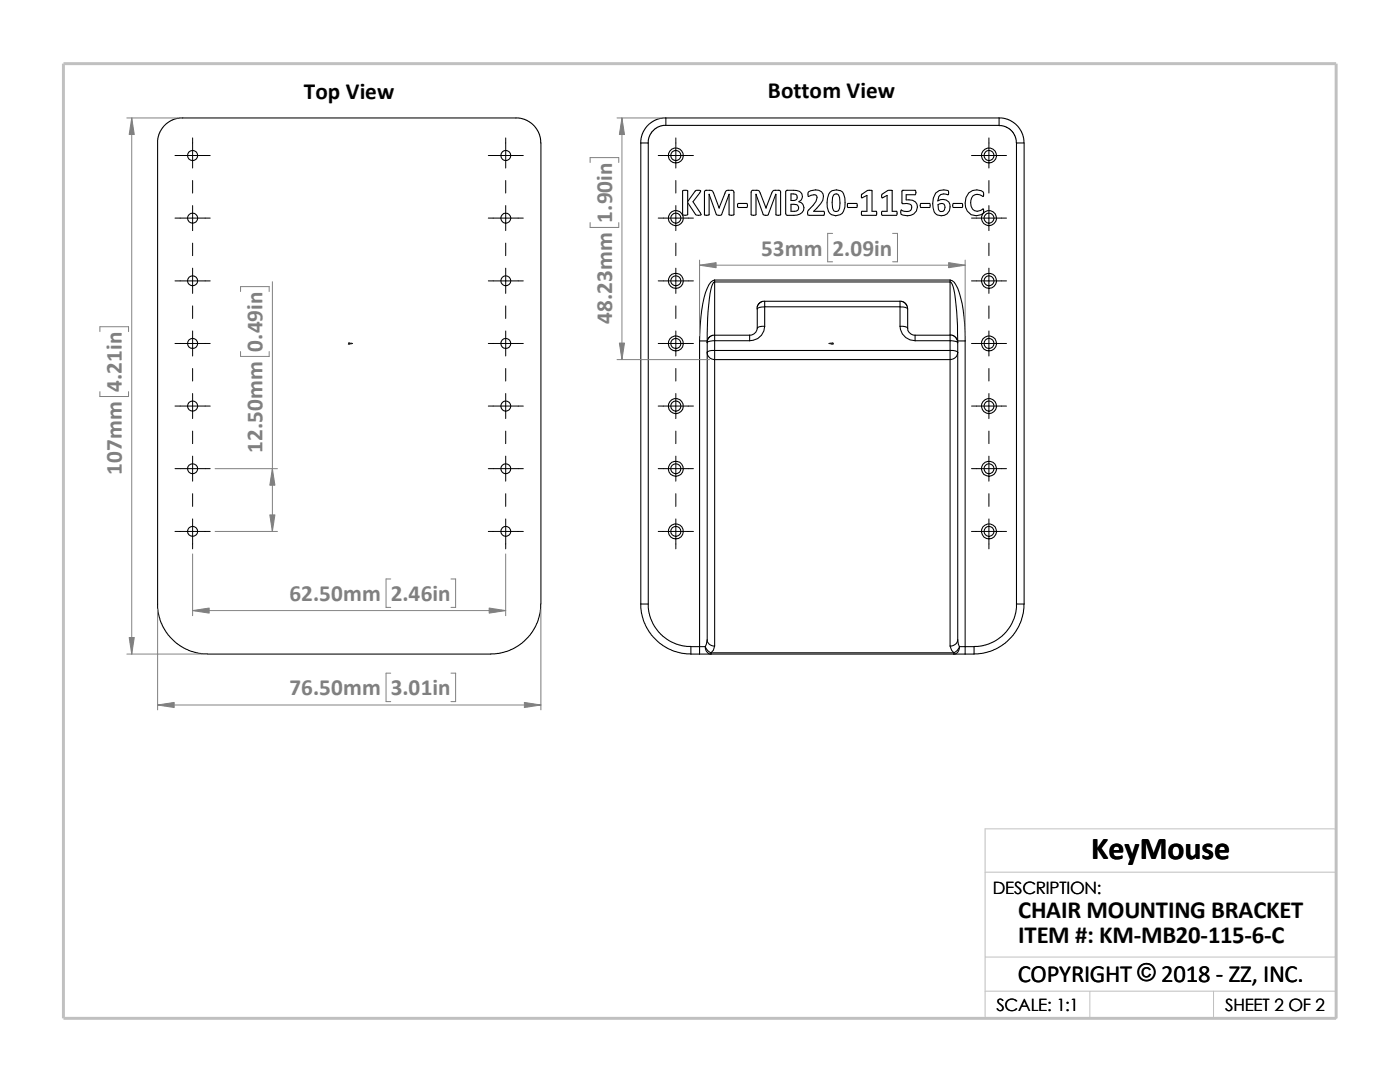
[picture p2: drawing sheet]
<svg xmlns="http://www.w3.org/2000/svg" width="279mm" height="216mm" viewBox="0 0 279 216" stroke-linecap="round" stroke-linejoin="round" font-family="sans-serif">
<path d="M196.6 174h70.1M196.6 191h70.1M196.6 197.8h70.1M217.5 197.8v5.4M242.2 197.8v5.4M26.8 203.2h239.9v-37.8h-70.1v37.8" fill="none" stroke="#c0c0c0" stroke-width=".2"/>
<path d="M12.7 12.7h254v190.5h-254z" fill="none" stroke="#c0c0c0" stroke-width=".59"/>
<g fill="none" stroke="#000" stroke-width=".21">
<path d="M31.5 28.5l.2-1.6 .9-1.7 1.5-1.1 1.7-.6h67.7l1.8 .6 1.4 1.1 1 1.7 .2 1.6v92M31.5 28.5v92.9l.4 2.3 .7 1.5 .9 1.5 1.4 1.4 1.8 1.2 1.6 .7 1.5 .4 1.6 .1M127.9 28.5v92M127.9 28.5h1.5M129.4 28.5v92M132.9 23.5l-.9 .1-1.1 .3-1.1 .7-.7 .6-1 1.7-.2 1.6M132.9 23.5h66.5M132.9 25h-.6l-.9 .3-1.1 .8-.8 1.3-.1 1.1M132.9 23.5v1.5M136.3 38.1a.69 .69 0 0 1 .9 0v2.1l1.5-2.1a.72 .72 0 0 1 1.1 0l-1.5 2.2 1.6 2.5-.5 .2-.5-.1-1.7-2.5v2.4a.85 .85 0 0 1-1 0zM141.5 38.8v4.1h-.9v-4.7l.2-.2 1.4 .1 1.3 3.4M141.5 38.8l1.5 4a.91 .91 0 0 0 1 0l1.5-4"/>
<path d="M141.5 38.8h.1M145.5 38.8v4.1h.9l.1-4.5-.3-.4h-.8a.57 .57 0 0 0-.7 .5l-1.2 3M145.5 38.8h.1M150.9 38.8l1.4 4a.85 .85 0 0 0 1 0l1.6-4v4.1h.9v-4.7l-.2-.2h-.9a.63 .63 0 0 0-.7 .5l-1.1 3M150.9 38.8v4a.78 .78 0 0 1-1 0v-4.4l.3-.4h1.1l.2 .1 1.4 3.4M150.9 38.8h.1M156.9 38h.2a3.3 3.3 0 0 1 2.7 .4 1.13 1.13 0 0 1-.4 1.9 1.35 1.35 0 0 1 1 1.5 1.35 1.35 0 0 1-1.4 1.1l-1.9 .1-.3-.2v-4.5zM157.9 38.7l.9 .1a.67 .67 0 0 1 .3 .8 .67 .67 0 0 1-.7 .4h-.5zM161.4 38.3a2.1 2.1 0 0 1 2.9 .4v.5a4.8 4.8 0 0 1-1.9 3h2a.56 .56 0 0 1 0 .8l-3.2-.1a.98 .98 0 0 1 .2-1l1.5-1.7 .2-.8a.52 .52 0 0 0-.7-.5l-1.1 .3-.1-.7zM165.7 38.4a1.72 1.72 0 0 1 1.8-.5 1.72 1.72 0 0 1 1.1 1.6 3.2 3.2 0 0 1-.9 3.3 1.71 1.71 0 0 1-2.6-1.4 4.2 4.2 0 0 1 .6-3zM166.4 38.9a.66 .66 0 0 1 .9 0 4.3 4.3 0 0 1 0 3.1 .78 .78 0 0 1-.9 0 4.3 4.3 0 0 1 0-3.1zM172 38.8l1.1-.8 .9 .1v4.1h.9l.1 .6-.2 .2-2.8-.1v-.7h1v-3.2l-1 .5z"/>
<path d="M176.1 38.7l1.1-.7h.9v4.2h.8a.56 .56 0 0 1 0 .8h-2.8a.56 .56 0 0 1 0-.8h.9v-3.2l-.9 .5-.2-.4zM180 38h2.6a.67 .67 0 0 1 0 .9h-1.8v1a1.73 1.73 0 0 1 2.3 1.4 2.11 2.11 0 0 1-3.2 1.5l-.2-.5 .2-.4a1.48 1.48 0 0 0 2-.2 .68 .68 0 0 0-.3-1l-1.6-.1zM186.7 38.5a2.28 2.28 0 0 1 2.6-.4v.6l-.1 .2a1.46 1.46 0 0 0-1.8 .3l-.2 .9a1.55 1.55 0 0 1 1.9 0 1.55 1.55 0 0 1 .4 1.9 1.7 1.7 0 0 1-1.9 1 1.7 1.7 0 0 1-1.4-1.5l-.1-.9 .2-1.1zM193.3 38.5a2.08 2.08 0 0 1 3 0l-.1 .7a1.47 1.47 0 0 0-1.7-.3 1.47 1.47 0 0 0-.8 1.6 1.45 1.45 0 0 0 .8 1.5 1.45 1.45 0 0 0 1.7-.3l.1 .7a2.15 2.15 0 0 1-2.5 .4 2.15 2.15 0 0 1-1.2-2.3l.2-1.1zM199.4 23.5v1.5h-66.5M199.4 23.5l.9 .1 1 .3 .8 .4 .9 .8 1 1.5 .3 1v.9M199.4 25.1l1.3 .2 1.1 .7 .7 1 .4 1.5M202.9 28.5v92M202.9 28.5h1.5v92M142.6 55.9v.4M142.6 56.3v10.6M142.6 56.3h47"/>
<path d="M142.6 55.9h47M142.6 55.9a2.18 2.18 0 0 0-1.5 1.6 30.4 30.4 0 0 0-1.5 10.5M142.6 56.3a1.91 1.91 0 0 0-.7 1.5 52.3 52.3 0 0 0-.8 10.2M143.5 41.5h.1M147.3 40.6h1.7a.56 .56 0 0 1 0 .8h-1.7l-.1-.1zM152.9 41.5h.1M157.9 40.8l1.1 .1a.71 .71 0 0 1 .3 .8 .71 .71 0 0 1-.7 .5h-.7zM169.2 40.6h1.7a.56 .56 0 0 1 0 .8h-1.7zM183.8 40.6h1.7a.56 .56 0 0 1 0 .8h-1.6a.56 .56 0 0 1-.1-.8zM187.2 40.9a.82 .82 0 0 1 1.4 .2l-.1 .8a.63 .63 0 0 1-.7 .3 .63 .63 0 0 1-.5-.5zM189.6 56.3a1.91 1.91 0 0 1 .8 1.5 56.4 56.4 0 0 1 .7 10.2M189.6 55.9a2.13 2.13 0 0 1 1.5 1.6 29.2 29.2 0 0 1 1.5 10.5"/>
<path d="M189.6 55.9v.4M189.6 56.3v10.6M190.2 40.6h1.7a.56 .56 0 0 1 0 .8h-1.6a.56 .56 0 0 1-.1-.8zM139.6 68v61M139.6 68h1.5M141.1 70.3a1.45 1.45 0 0 0 1.5 1.5M141.1 68v2.3M141.1 70.3v57.4M142.6 66.9l-.7 .1-.4 .4-.3 .5-.1 .5a1.87 1.87 0 0 1 1.5-.4M142.6 66.9v1.1M142.6 69.9a1.51 1.51 0 0 0-1.5 .4M142.6 69.9v1.9"/>
<path d="M142.6 71.8v57.1M142.6 66.9h7M142.6 68v1.9M142.6 71.8h47M142.6 69.9h47M142.6 68h7M149.6 66.9v1.1M151.1 65.5a1.5 1.5 0 0 1-1.5 1.4M152.6 60.1l-.6 .1-.5 .4-.3 .4-.1 .6M152.6 60.1v1.1M152.6 65.1a1.51 1.51 0 0 0-1.5 .4M152.6 61.2a1.63 1.63 0 0 0-1.5 .4v3.9"/>
<path d="M152.6 65.1a2.92 2.92 0 0 1-3 2.9M152.6 60.1h27M152.6 61.2v3.9M152.6 61.2h27M179.6 60.1l.6 .1 .4 .3 .4 .5 .1 .6M179.6 65.1a1.68 1.68 0 0 1 1.5 .4M179.6 61.2a1.83 1.83 0 0 1 1.5 .4M179.6 60.1v1.1M179.6 65.1a2.95 2.95 0 0 0 3 2.9M179.6 61.2v3.9M181.1 65.5a1.42 1.42 0 0 0 1.5 1.4M181.1 61.6v3.9"/>
<path d="M182.6 66.9h7M182.6 68h7M182.6 66.9v1.1M189.6 66.9v1.1M189.6 69.9v1.9M189.6 71.8v57.1M189.6 68v1.9M189.6 66.8l.6 .1 .4 .3 .4 .5 .1 .7a2.12 2.12 0 0 0-1.5-.4M189.6 69.9a1.68 1.68 0 0 1 1.5 .4M191.1 68h1.5M191.1 68v2.3M191.1 70.3a1.52 1.52 0 0 1-1.5 1.5"/>
<path d="M191.1 70.3v57.4M192.6 68v61M107.9 120.5l-.1 1.6-.4 1.6-.6 1.5-1 1.5-1.7 1.7-1.4 .9-1.6 .7-1.6 .4-1.5 .1h-56.6M127.9 120.5h1.5M127.9 120.5l.1 1.8 .6 2 .9 1.8 1.1 1.2 1.7 1.5 1.7 1 2 .5 1.9 .2M129.4 120.5l.1 1.5 .4 1.5 .7 1.5 1.2 1.5 1.6 1.3 1.5 .7 1.5 .4 1.5 .1M137.9 130.5h1.7M139.6 130.5h2.3M139.6 129h-1.7v1.5M139.6 129h1.2M139.6 129v1.5M140.8 129a2.06 2.06 0 0 0 1.1 1.3"/>
<path d="M140.8 129a1.33 1.33 0 0 0 1.1 1.5M141.1 127.7a1.32 1.32 0 0 0 1.5 1.2M141.1 127.7l-.3 1.3M141.9 130.3v.2M141.9 130.5h48.5M141.9 130.3h48.5M142.6 128.9l-.2 .9-.5 .5M189.6 128.9l.3 .9 .5 .5M190.4 130.5h2.2M190.4 130.3v.2M191.1 127.7l.4 1.3M191.1 127.7a1.39 1.39 0 0 1-1.5 1.2"/>
<path d="M191.5 129h1.1M191.5 129a1.85 1.85 0 0 1-1.1 1.3M191.5 129a1.27 1.27 0 0 1-1.1 1.5M192.6 129h1.8M192.6 129v1.5M194.4 129v1.5h-1.8M202.9 120.5l-.1 1.5-.4 1.5-.8 1.5-1.2 1.5-1.6 1.3-1.4 .7-1.6 .4-1.4 .1M202.9 120.5h1.5M204.4 120.5l-.2 1.8-.6 2-1.3 2.4-1.4 1.4-1.8 1.2-1.6 .7-1.5 .4-1.6 .1"/>
<circle cx="38.4" cy="31" r="1.01"/>
<circle cx="101" cy="31" r="1"/>
<circle cx="134.9" cy="31" r="1.49"/>
<circle cx="134.9" cy="31" r="1.01"/>
<circle cx="197.4" cy="31" r="1.5"/>
<circle cx="197.4" cy="31" r="1"/>
<circle cx="38.4" cy="43.5" r="1"/>
<circle cx="38.4" cy="56" r="1"/>
<circle cx="100.9" cy="43.5" r=".99"/>
<circle cx="101" cy="56" r=".99"/>
<circle cx="134.9" cy="56" r="1"/>
<circle cx="134.9" cy="43.5" r="1.5"/>
<circle cx="134.9" cy="56" r="1.5"/>
<circle cx="134.9" cy="43.5" r="1"/>
<circle cx="197.4" cy="56" r=".99"/>
<circle cx="197.4" cy="56" r="1.51"/>
<circle cx="197.4" cy="43.5" r="1.51"/>
<circle cx="197.4" cy="43.5" r=".99"/>
<circle cx="38.4" cy="68.5" r="1"/>
<circle cx="101" cy="68.5" r=".99"/>
<circle cx="134.9" cy="68.5" r="1"/>
<circle cx="134.9" cy="68.5" r="1.5"/>
<circle cx="197.4" cy="68.5" r=".99"/>
<circle cx="197.4" cy="68.5" r="1.51"/>
<circle cx="38.4" cy="93.5" r="1"/>
<circle cx="38.4" cy="81" r="1.01"/>
<circle cx="100.9" cy="93.5" r=".99"/>
<circle cx="101" cy="81" r="1"/>
<circle cx="134.9" cy="81" r="1.01"/>
<circle cx="134.9" cy="81" r="1.5"/>
<circle cx="134.9" cy="93.5" r="1.5"/>
<circle cx="134.9" cy="93.5" r="1"/>
<circle cx="197.4" cy="81" r="1"/>
<circle cx="197.4" cy="81" r="1.51"/>
<circle cx="197.4" cy="93.5" r="1.51"/>
<circle cx="197.4" cy="93.5" r=".99"/>
<circle cx="38.4" cy="106" r="1"/>
<circle cx="101" cy="106" r=".99"/>
<circle cx="134.9" cy="106" r="1"/>
<circle cx="134.9" cy="106" r="1.5"/>
<circle cx="197.4" cy="106" r=".99"/>
<circle cx="197.4" cy="106" r="1.51"/>
</g>
<g fill="#00f" stroke="#00f" stroke-width=".2">
<path d="M70 68.5h.4l-.4 .1z"/>
<path d="M165.4 68.5h.4v.1z"/>
</g>
<path d="M69.6 68.5h.8M69.6 68.4l.2 .3M69.7 68.5h.1M69.7 68.4v.3M69.8 68.4l-.3 .3M165.4 68.5h.9M166 68.4l.3 .3M166.1 68.5h.1M166.1 68.4v.3M166.2 68.4l-.3 .3" fill="none" stroke="#00f" stroke-width=".2"/>
<g fill="none" stroke="#000" stroke-width=".2">
<path d="M34.9 31h7.1M38.4 27.5v6M38.4 36v2.5M97.5 31h6.9M100.9 27.5v6M100.9 36v2.5M131.4 31h7M134.9 27.5v6M134.9 36v2.5M193.9 31h7M197.4 27.5v6M197.4 36v2.5"/>
<path d="M34.9 56h7.1M34.9 43.5h7.1M38.4 41v5M38.4 48.5v2.5M38.4 53.5v5M97.5 56h6.9M97.5 43.5h6.9M100.9 41v5M100.9 48.5v2.5M100.9 53.5v5M131.4 56h7M131.4 43.5h7"/>
<path d="M134.9 41v5M134.9 48.5v2.5M134.9 53.5v5M193.9 56h7M193.9 43.5h7M197.4 41v5M197.4 48.5v2.5M197.4 53.5v5M34.9 68.5h7.1M38.4 61v2.5M38.4 66v5M38.4 73.5v2.5"/>
<path d="M38.4 78.5v5M97.5 68.5h6.9M100.9 61v2.5M100.9 66v5M100.9 73.5v2.5M100.9 78.5v5M131.4 68.5h7M134.9 61v2.5M134.9 66v5M134.9 73.5v2.5M134.9 78.5v5M193.9 68.5h7"/>
<path d="M197.4 61v2.5M197.4 66v5M197.4 73.5v2.5M197.4 78.5v5M34.9 93.5h7.1M34.9 81h7.1M38.4 86v2.5M38.4 91v5M38.4 98.5v2.5M97.5 93.5h6.9M97.5 81h6.9M100.9 86v2.5"/>
<path d="M100.9 91v5M100.9 98.5v2.5M131.4 93.5h7M131.4 81h7M134.9 86v2.5M134.9 91v5M134.9 98.5v2.5M193.9 93.5h7M193.9 81h7M197.4 86v2.5M197.4 91v5M197.4 98.5v2.5"/>
<path d="M34.9 106h7.1M38.4 103.5v6M97.5 106h6.9M100.9 103.5v6M131.4 106h7M134.9 103.5v6M193.9 106h7M197.4 103.5v6"/>
</g>
<g fill="none" stroke="#808080" stroke-width=".2">
<path d="M25.3 23.5h10.1M26.3 23.5v107M117.8 32.4v-.9h5.7v.9M123.1 23.5h8.8M124.1 23.5v48.3M48 58.2v-1h5.7v1M54.4 56.2v49.8M117.8 44.4v1h5.7v-1M139.6 52.9h53M139.6 51.9v15.1M166.2 46.6h-1v5.6h1M178.1 46.6h1v5.6h-1"/>
<path d="M192.6 51.9v15.1M19.9 78.1v1h5.8v-1M19.9 66.2v-1h5.8v1M48 70.1v1h5.7v-1M123.1 71.8h18.5M42.9 93.5h12.5M38.4 110.5v12.4M42.9 106h12.5M78 115.5h-1v5.7h1M90 115.5h.9v5.7h-.9M100.9 110.5v12.4M25.3 130.5h15.1"/>
<path d="M31.5 121.5v20.1M38.4 121.8h62.5M78 134.3h-1v5.7h1M90 134.3h.9v5.7h-.9M107.9 121.5v20.1M31.5 140.7h76.4"/>
</g>
<g fill="#808080" stroke="#808080" stroke-width=".2">
<path d="M104.6 140.2l3.3 .5-3.3 .5z"/>
<path d="M31.5 140.7l3.3-.5v1z"/>
<path d="M97.6 121.3l3.3 .5-3.3 .5z"/>
<path d="M38.4 121.8l3.3-.5v1z"/>
<path d="M26.3 23.5l.5 3.3h-1z"/>
<path d="M25.8 127.2h1l-.5 3.3z"/>
<path d="M54.4 93.5l.5 3.3h-1.1z"/>
<path d="M53.8 102.7h1.1l-.5 3.3z"/>
<path d="M139.6 52.9l3.3-.5v1z"/>
<path d="M189.3 52.4l3.3 .5-3.3 .5z"/>
<path d="M123.6 68.5h1l-.5 3.3z"/>
<path d="M124.1 23.5l.5 3.3h-1z"/>
</g>
<text font-size="6.4" x="217.8" y="171.4">KeyMouse</text>
<g font-size="4.9">
<text x="203.2" y="183.2">CHAIR MOUNTING BRACKET</text>
<text x="203.2" y="188.1">ITEM #: KM-MB20-115-6-C</text>
<text x="203.1" y="195.9">COPYRIGHT © 2018 - ZZ, INC.</text>
<text x="203.1" y="195.9">COPYRIGHT ©</text>
</g>
<g font-size="4.6">
<text x="60.6" y="19.7">Top View</text>
<text x="153.2" y="19.6">Bottom View</text>
</g>
<g font-size="4.6" fill="#808080">
<text x="122.2" y="44.4" transform="rotate(-90 122.2 44.4)">1.90in</text>
<text x="151.9" y="51">53mm</text>
<text x="166.2" y="51">2.09in</text>
<text x="122.2" y="64.6" transform="rotate(-90 122.2 64.6)">48.23mm</text>
<text x="52.4" y="70.1" transform="rotate(-90 52.4 70.1)">0.49in</text>
<text x="24.3" y="78.1" transform="rotate(-90 24.3 78.1)">4.21in</text>
<text x="24.3" y="94.8" transform="rotate(-90 24.3 94.8)">107mm</text>
<text x="52.4" y="90.4" transform="rotate(-90 52.4 90.4)">12.50mm</text>
<text x="57.7" y="120">62.50mm</text>
<text x="78" y="120">2.46in</text>
<text x="57.7" y="138.8">76.50mm</text>
<text x="78" y="138.8">3.01in</text>
</g>
<g font-size="3.4">
<text x="198.2" y="178.5">DESCRIPTION:</text>
<text x="198.8" y="201.7">SCALE: 1:1</text>
<text x="244.5" y="201.7">SHEET 2 OF 2</text>
</g>
</svg>
